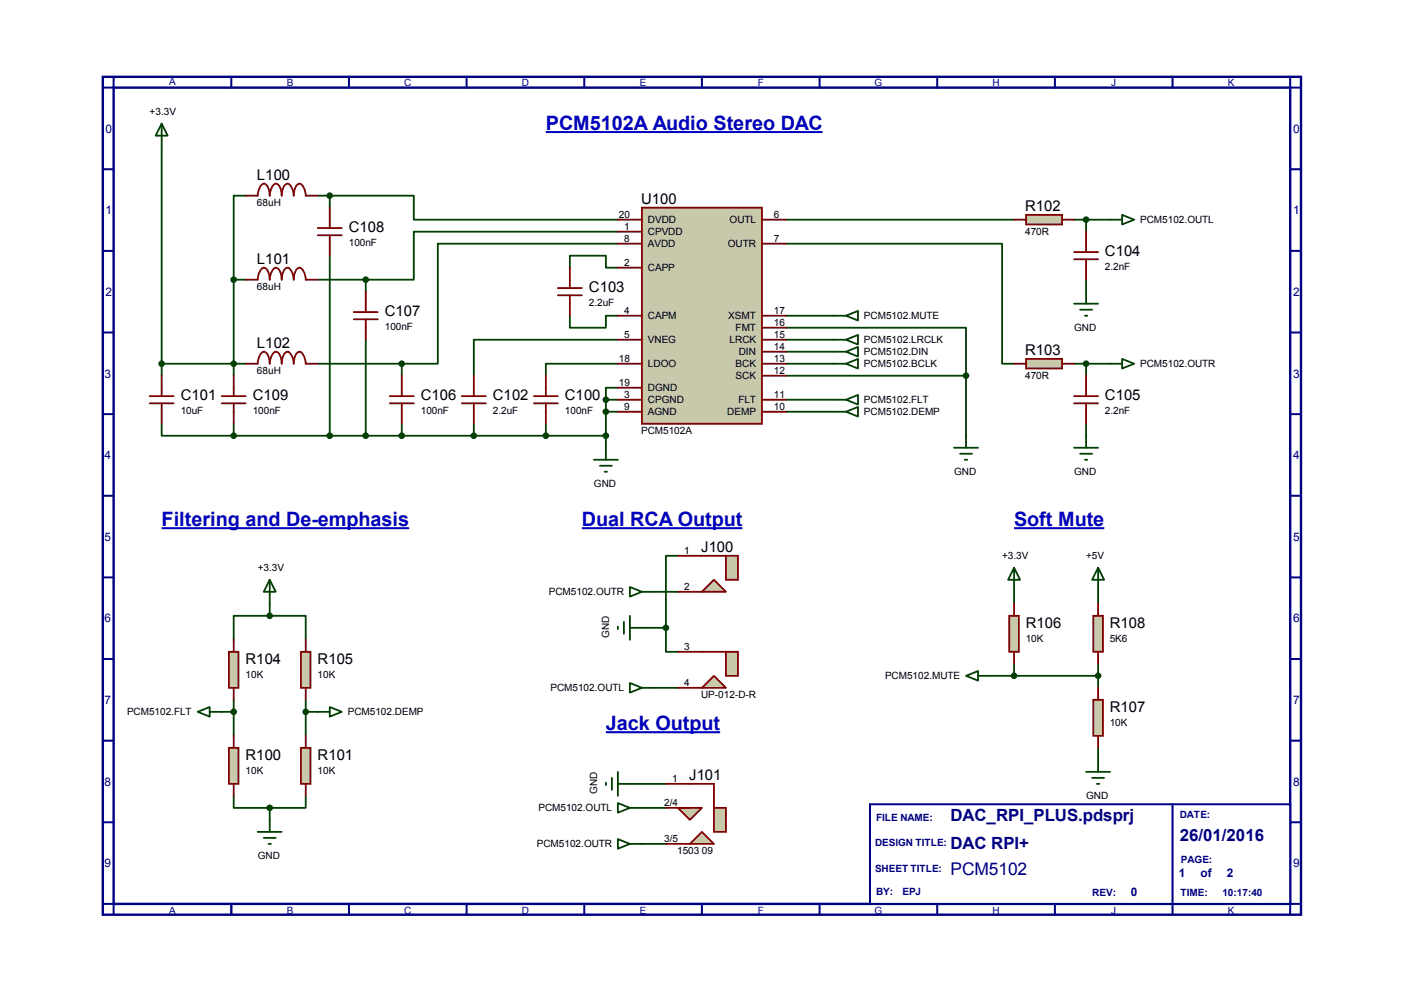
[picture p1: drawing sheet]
<svg xmlns="http://www.w3.org/2000/svg" width="297mm" height="210mm" viewBox="0 0 297 210" stroke-linecap="round" stroke-linejoin="round" font-family="sans-serif">
<path d="M21.8 16.3h253.4v177.2h-253.4zM24 18.5h249v172.8h-249z" fill="none" stroke="#000080" stroke-width=".51"/>
<path d="M24 16.3v2.2h-2.2M48.9 16.3v2.2" fill="none" stroke="#000080" stroke-width=".42"/>
<path d="M184.1 170.2h88.9v21.1h-88.9z" fill="#fff"/>
<g fill="none" stroke="#000080" stroke-width=".42">
<path d="M73.8 16.3v2.2M98.7 16.3v2.2M123.6 16.3v2.2M148.5 16.3v2.2M173.4 16.3v2.2M198.3 16.3v2.2M223.2 16.3v2.2M248.1 16.3v2.2M273 16.3v2.2h2.2M21.8 35.8h2.2M273 35.8h2.2M21.8 53.1h2.2"/>
<path d="M273 53.1h2.2M21.8 70.4h2.2M273 70.4h2.2M21.8 87.6h2.2M273 87.6h2.2M21.8 104.9h2.2M273 104.9h2.2M21.8 122.2h2.2M21.8 139.4h2.2M273 122.2h2.2M273 139.4h2.2M21.8 156.7h2.2"/>
<path d="M273 156.7h2.2M21.8 174h2.2M184.1 170.2h88.9v21.1h-88.9zM248.1 170.2v23.3M273 174h2.2M21.8 191.3h2.2v2.2M48.9 191.3v2.2M73.8 191.3v2.2M98.7 191.3v2.2M123.6 191.3v2.2M148.5 191.3v2.2M173.4 191.3v2.2"/>
<path d="M198.3 191.3v2.2M223.2 191.3v2.2M275.2 191.3h-2.2v2.2"/>
</g>
<g fill="none" stroke="#004000" stroke-width=".38">
<path d="M34.2 26.2l1.3 2.5h-2.6zM34.2 26.2v53.3M49.4 59.2v20.3M49.4 59.2h2.6M52 41.4h-2.6v17.8M67.2 59.2h10.2M67.2 41.4h2.6M69.8 41.4h17.7v5.1h43.2M69.8 41.4v2.5M69.8 54.1v38.1M77.4 59.2v2.5M120.6 56.6v-2.5h7.6v2.5h2.5"/>
<path d="M130.7 49h-43.2v10.2h-10.1M130.7 51.6h-38.1v25.4h-7.6M166.3 51.6h45.7v25.4h2.5M166.3 46.5h48.2M227.2 46.5h7.7M229.8 46.5v2.5M229.8 59.2v2.5M34.2 77h17.8M67.2 77h17.8M77.4 71.9v20.3M85 77v2.5M120.6 66.8v2.5h7.6v-2.5h2.5"/>
<path d="M130.7 77h-15.2v2.5M130.7 71.9h-30.5v7.6M166.3 69.3h38.1v10.2M166.3 74.4h12.7M166.3 77h10.1M166.3 71.9h10.1M166.3 79.5h38.1M166.3 66.8h10.1M179 74.4l2.5-1v2zM204.4 79.5v12.7M227.2 77h7.7M229.8 77v2.5"/>
<path d="M34.2 89.7v2.5h15.2M49.4 89.7v2.5M49.4 92.2h78.8M85 89.7v2.5M100.2 89.7v2.5M115.5 89.7v2.5M128.2 84.6h2.5M128.2 87.1h2.5M128.2 84.6v10.1M130.7 82h-2.5v2.6M166.3 84.6h10.1M166.3 87.1h10.1"/>
<path d="M229.8 89.7v2.5M143.4 117.6h-2.5v15.2M57.1 130.3h7.6v5.1M57.1 130.3h-7.7v5.1M57.1 127.8v2.5M135.8 132.8h5.1M138.3 125.2h5.1M140.9 132.8v5.1h2.5M214.5 125.2v2.6M232.3 125.2v2.6M46.9 150.6h2.5M49.4 148.1v7.6"/>
<path d="M64.7 148.1v7.6M64.7 150.6h2.5M138.3 145.5h5.1M209.5 143h22.8M214.5 140.5v2.5M232.3 140.5v5M232.3 158.2v2.6M49.4 168.4v2.5h7.7M57.1 170.9v2.6M64.7 168.4v2.5h-7.6M133.3 165.9h7.6M135.8 170.9h5.1"/>
<path d="M135.8 178.6h5.1"/>
</g>
<path d="M34.2 79.5v4.3M115.5 79.5v4.3M31.7 85.3h5M31.7 83.8h5M34.2 85.3v4.4M112.9 85.3h5.1M112.9 83.8h5.1M115.5 85.3v4.4" fill="none" stroke="#800000" stroke-width=".38"/>
<path d="M48.4 137.9h2.1v7.6h-2.1z" fill="#c8c8aa"/>
<path d="M48.4 137.9h2.1v7.6h-2.1zM49.4 135.4v2.5M49.4 145.5v2.6" fill="none" stroke="#800000" stroke-width=".38"/>
<path d="M63.7 137.9h2v7.6h-2z" fill="#c8c8aa"/>
<path d="M63.7 137.9h2v7.6h-2zM64.7 135.4v2.5M64.7 145.5v2.6" fill="none" stroke="#800000" stroke-width=".38"/>
<path d="M115.5 27.9h58.5M123.1 111.8h34M128.2 154.9h24.2" fill="none" stroke="#0000c0" stroke-width=".42"/>
<path d="M135.8 43.9h25.4v45.8h-25.4z" fill="#c8c8aa"/>
<g fill="none" stroke="#800000" stroke-width=".38">
<path d="M130.7 46.5h5.1M130.7 49h5.1M130.7 51.6h5.1M130.7 56.6h5.1M135.8 43.9h25.4v45.8h-25.4zM161.2 46.5h5.1M161.2 51.6h5.1M130.7 66.8h5.1M130.7 71.9h5.1M130.7 77h5.1M161.2 66.8h5.1M161.2 71.9h5.1"/>
<path d="M161.2 79.5h5.1M161.2 77h5.1M161.2 74.4h5.1M161.2 69.3h5.1M130.7 82h5.1M130.7 84.6h5.1M130.7 87.1h5.1M161.2 84.6h5.1M161.2 87.1h5.1"/>
</g>
<path d="M176.4 77h2.6M176.4 71.9h2.6M179 77l2.5-1.1v2.1zM179 71.9l2.5-1v2z" fill="none" stroke="#004000" stroke-width=".38"/>
<path d="M48.4 158.2h2.1v7.7h-2.1z" fill="#c8c8aa"/>
<path d="M48.4 158.2h2.1v7.7h-2.1zM49.4 155.7v2.5M49.4 165.9v2.5" fill="none" stroke="#800000" stroke-width=".38"/>
<path d="M63.7 158.2h2v7.7h-2z" fill="#c8c8aa"/>
<path d="M63.7 158.2h2v7.7h-2zM64.7 155.7v2.5M64.7 165.9v2.5" fill="none" stroke="#800000" stroke-width=".38"/>
<path d="M234.9 46.5h2.5M237.4 45.5l2.5 1-2.5 1zM234.9 77h2.5M237.4 75.9l2.5 1.1-2.5 1zM57.1 122.7l1.2 2.5h-2.5zM57.1 122.7v5.1M54.5 176h5.1M55.8 177.3h2.5M56.8 178.6h.5M57.1 173.5v2.5" fill="none" stroke="#004000" stroke-width=".38"/>
<circle cx="57.1" cy="170.9" r=".51" fill="#004000"/>
<circle cx="57.1" cy="170.9" r=".51" fill="none" stroke="#004000" stroke-width=".38"/>
<circle cx="57.1" cy="130.3" r=".51" fill="#004000"/>
<g fill="none" stroke="#004000" stroke-width=".38">
<path d="M176.4 84.6h2.6M176.4 87.1h2.6M179 84.6l2.5-1v2zM179 87.1l2.5-1v2zM41.8 150.6l2.6-1v2zM44.4 150.6h2.5M67.2 150.6h2.6M69.8 149.6l2.5 1-2.5 1z"/>
<circle cx="57.1" cy="130.3" r=".51"/>
</g>
<circle cx="64.7" cy="150.6" r=".51" fill="#004000"/>
<circle cx="64.7" cy="150.6" r=".51" fill="none" stroke="#004000" stroke-width=".38"/>
<circle cx="49.4" cy="150.6" r=".51" fill="#004000"/>
<g fill="none" stroke="#004000" stroke-width=".38">
<path d="M125.6 97.3h5.1M126.9 98.6h2.6M127.9 99.8h.5M128.2 94.7v2.6"/>
<circle cx="49.4" cy="150.6" r=".51"/>
</g>
<circle cx="128.2" cy="87.1" r=".51" fill="#004000"/>
<circle cx="128.2" cy="87.1" r=".51" fill="none" stroke="#004000" stroke-width=".38"/>
<circle cx="128.2" cy="84.6" r=".51" fill="#004000"/>
<circle cx="128.2" cy="84.6" r=".51" fill="none" stroke="#004000" stroke-width=".38"/>
<circle cx="128.2" cy="92.2" r=".51" fill="#004000"/>
<g fill="none" stroke="#004000" stroke-width=".38">
<path d="M201.8 94.7h5.1M203.1 96h2.6M204.1 97.3h.5M204.4 92.2v2.5"/>
<circle cx="128.2" cy="92.2" r=".51"/>
</g>
<circle cx="204.4" cy="79.5" r=".51" fill="#004000"/>
<g fill="none" stroke="#004000" stroke-width=".38">
<path d="M176.4 66.8h2.6M179 66.8l2.5-1v2z"/>
<circle cx="204.4" cy="79.5" r=".51"/>
</g>
<path d="M100.2 79.5v4.3M97.7 85.3h5.1M97.7 83.8h5.1M100.2 85.3v4.4" fill="none" stroke="#800000" stroke-width=".38"/>
<circle cx="115.5" cy="92.2" r=".51" fill="#004000"/>
<g fill="none" stroke="#004000" stroke-width=".38">
<path d="M227.2 64.3h5.1M228.5 65.5h2.6M229.5 66.8h.5M229.8 61.7v2.6M227.2 94.7h5.1M228.5 96h2.6M229.5 97.3h.5M229.8 92.2v2.5"/>
<circle cx="115.5" cy="92.2" r=".51"/>
</g>
<path d="M120.6 56.6v4.4M227.2 54.9h5.1M227.2 53.3h5.1M229.8 49v4.3M229.8 54.9v4.3M118 62.5h5.1M118 61h5.1M120.6 62.5v4.3M229.8 79.5v4.3M227.2 85.3h5.1M227.2 83.8h5.1M229.8 85.3v4.4" fill="none" stroke="#800000" stroke-width=".38"/>
<path d="M217.1 45.5h7.6v2h-7.6z" fill="#c8c8aa"/>
<path d="M214.5 46.5h2.6M217.1 45.5h7.6v2h-7.6zM224.7 46.5h2.5" fill="none" stroke="#800000" stroke-width=".38"/>
<path d="M217.1 75.9h7.6v2.1h-7.6z" fill="#c8c8aa"/>
<g fill="none" stroke="#800000" stroke-width=".38">
<path d="M52 41.4h2.5a2.69 2.69 0 0 1 1.3-2.5 2.31 2.31 0 0 1 1.3 2.5 2.69 2.69 0 0 1 1.2-2.5 2.31 2.31 0 0 1 1.3 2.5 2.31 2.31 0 0 1 1.3-2.5 2.69 2.69 0 0 1 1.2 2.5 2.31 2.31 0 0 1 1.3-2.5 2.69 2.69 0 0 1 1.3 2.5h2.5M52 59.2h2.5a2.69 2.69 0 0 1 1.3-2.6 2.31 2.31 0 0 1 1.3 2.6 2.69 2.69 0 0 1 1.2-2.6 2.31 2.31 0 0 1 1.3 2.6 2.31 2.31 0 0 1 1.3-2.6 2.69 2.69 0 0 1 1.2 2.6 2.31 2.31 0 0 1 1.3-2.6 2.69 2.69 0 0 1 1.3 2.6h2.5M67.2 49.8h5.1M67.2 48.3h5.1M69.8 43.9v4.4M69.8 49.8v4.3M52 77h2.5a2.69 2.69 0 0 1 1.3-2.6 2.31 2.31 0 0 1 1.3 2.6 2.69 2.69 0 0 1 1.2-2.6 2.31 2.31 0 0 1 1.3 2.6 2.31 2.31 0 0 1 1.3-2.6 2.69 2.69 0 0 1 1.2 2.6 2.31 2.31 0 0 1 1.3-2.6 2.69 2.69 0 0 1 1.3 2.6h2.5M74.8 67.6h5.1M74.8 66h5.1M77.4 61.7v4.3M77.4 67.6v4.3M85 79.5v4.3"/>
<path d="M214.5 77h2.6M217.1 75.9h7.6v2.1h-7.6zM224.7 77h2.5M82.5 85.3h5M82.5 83.8h5M85 85.3v4.4"/>
</g>
<circle cx="49.4" cy="59.2" r=".51" fill="#004000"/>
<circle cx="49.4" cy="59.2" r=".51" fill="none" stroke="#004000" stroke-width=".38"/>
<circle cx="100.2" cy="92.2" r=".51" fill="#004000"/>
<circle cx="100.2" cy="92.2" r=".51" fill="none" stroke="#004000" stroke-width=".38"/>
<circle cx="85" cy="92.2" r=".51" fill="#004000"/>
<circle cx="85" cy="92.2" r=".51" fill="none" stroke="#004000" stroke-width=".38"/>
<circle cx="77.4" cy="92.2" r=".51" fill="#004000"/>
<circle cx="77.4" cy="92.2" r=".51" fill="none" stroke="#004000" stroke-width=".38"/>
<circle cx="69.8" cy="41.4" r=".51" fill="#004000"/>
<circle cx="69.8" cy="41.4" r=".51" fill="none" stroke="#004000" stroke-width=".38"/>
<circle cx="77.4" cy="59.2" r=".51" fill="#004000"/>
<circle cx="77.4" cy="59.2" r=".51" fill="none" stroke="#004000" stroke-width=".38"/>
<circle cx="85" cy="77" r=".51" fill="#004000"/>
<circle cx="85" cy="77" r=".51" fill="none" stroke="#004000" stroke-width=".38"/>
<path d="M34.2 111.8h52.4" fill="none" stroke="#0000c0" stroke-width=".42"/>
<circle cx="229.8" cy="46.5" r=".51" fill="#004000"/>
<circle cx="229.8" cy="46.5" r=".51" fill="none" stroke="#004000" stroke-width=".38"/>
<circle cx="229.8" cy="77" r=".51" fill="#004000"/>
<circle cx="229.8" cy="77" r=".51" fill="none" stroke="#004000" stroke-width=".38"/>
<path d="M49.4 79.5v4.3M46.9 85.3h5.1M46.9 83.8h5.1M49.4 85.3v4.4" fill="none" stroke="#800000" stroke-width=".38"/>
<circle cx="69.8" cy="92.2" r=".51" fill="#004000"/>
<circle cx="69.8" cy="92.2" r=".51" fill="none" stroke="#004000" stroke-width=".38"/>
<circle cx="49.4" cy="92.2" r=".51" fill="#004000"/>
<circle cx="49.4" cy="92.2" r=".51" fill="none" stroke="#004000" stroke-width=".38"/>
<circle cx="49.4" cy="77" r=".51" fill="#004000"/>
<circle cx="49.4" cy="77" r=".51" fill="none" stroke="#004000" stroke-width=".38"/>
<circle cx="34.2" cy="77" r=".51" fill="#004000"/>
<circle cx="34.2" cy="77" r=".51" fill="none" stroke="#004000" stroke-width=".38"/>
<path d="M214.5 111.8h19.1" fill="none" stroke="#0000c0" stroke-width=".42"/>
<path d="M148.5 117.6h5.1" fill="none" stroke="#800000" stroke-width=".38"/>
<path d="M148.5 125.2l2.5-2.5 2.6 2.5z" fill="#c8c8aa"/>
<path d="M148.5 125.2l2.5-2.5 2.6 2.5z" fill="none" stroke="#800000" stroke-width=".38"/>
<path d="M153.6 117.6h2.5v5.1h-2.5z" fill="#c8c8aa"/>
<path d="M153.6 117.6h2.5v5.1h-2.5zM148.5 137.9h5.1" fill="none" stroke="#800000" stroke-width=".38"/>
<path d="M148.5 145.5l2.5-2.5 2.6 2.5z" fill="#c8c8aa"/>
<path d="M148.5 145.5l2.5-2.5 2.6 2.5z" fill="none" stroke="#800000" stroke-width=".38"/>
<path d="M153.6 137.9h2.5v5.1h-2.5z" fill="#c8c8aa"/>
<path d="M143.4 117.6h5.1M143.4 125.2h5.1M143.4 137.9h5.1M153.6 137.9h2.5v5.1h-2.5zM143.4 145.5h5.1" fill="none" stroke="#800000" stroke-width=".38"/>
<path d="M130.7 132.6v.5M132 131.6v2.5M133.3 124.2l2.5 1-2.5 1zM133.3 132.8h2.5M133.3 130.3v5.1M135.8 125.2h2.5M133.3 144.5l2.5 1-2.5 1.1zM135.8 145.5h2.5" fill="none" stroke="#004000" stroke-width=".38"/>
<circle cx="140.9" cy="132.8" r=".51" fill="#004000"/>
<g fill="none" stroke="#004000" stroke-width=".38">
<path d="M204.4 143l2.5-1v2zM206.9 143h2.6"/>
<circle cx="140.9" cy="132.8" r=".51"/>
</g>
<path d="M213.5 130.3h2.1v7.6h-2.1z" fill="#c8c8aa"/>
<path d="M213.5 130.3h2.1v7.6h-2.1zM214.5 127.8v2.5M214.5 137.9v2.6" fill="none" stroke="#800000" stroke-width=".38"/>
<path d="M214.5 120.1l1.3 2.6h-2.5zM214.5 120.1v5.1" fill="none" stroke="#004000" stroke-width=".38"/>
<path d="M231.3 148.1h2v7.6h-2z" fill="#c8c8aa"/>
<path d="M231.3 148.1h2v7.6h-2zM232.3 145.5v2.6M232.3 155.7v2.5" fill="none" stroke="#800000" stroke-width=".38"/>
<circle cx="214.5" cy="143" r=".51" fill="#004000"/>
<circle cx="214.5" cy="143" r=".51" fill="none" stroke="#004000" stroke-width=".38"/>
<path d="M231.3 130.3h2v7.6h-2z" fill="#c8c8aa"/>
<path d="M231.3 130.3h2v7.6h-2zM232.3 127.8v2.5M232.3 137.9v2.6" fill="none" stroke="#800000" stroke-width=".38"/>
<path d="M229.8 163.3h5.1M231.1 164.6h2.5M232.1 165.9h.5M232.3 160.8v2.5" fill="none" stroke="#004000" stroke-width=".38"/>
<circle cx="232.3" cy="143" r=".51" fill="#004000"/>
<g fill="none" stroke="#004000" stroke-width=".38">
<path d="M232.3 120.1l1.3 2.6h-2.5zM232.3 120.1v5.1"/>
<circle cx="232.3" cy="143" r=".51"/>
</g>
<path d="M146 165.9h5" fill="none" stroke="#800000" stroke-width=".38"/>
<path d="M146 178.6l2.5-2.6 2.5 2.6z" fill="#c8c8aa"/>
<path d="M146 178.6l2.5-2.6 2.5 2.6z" fill="none" stroke="#800000" stroke-width=".38"/>
<path d="M151 170.9h2.6v5.1h-2.6z" fill="#c8c8aa"/>
<path d="M151 170.9h2.6v5.1h-2.6zM151 165.9v5" fill="none" stroke="#800000" stroke-width=".38"/>
<path d="M143.4 170.9h5.1l-2.5 2.6z" fill="#c8c8aa"/>
<path d="M140.9 165.9h5.1M140.9 178.6h5.1M140.9 170.9h5.1M143.4 170.9h5.1l-2.5 2.6z" fill="none" stroke="#800000" stroke-width=".38"/>
<path d="M128.2 165.6v.5M129.5 164.6v2.5M130.7 169.9l2.6 1-2.6 1.1zM130.7 177.5l2.6 1.1-2.6 1zM130.7 165.9h2.6M130.7 163.3v5.1M133.3 170.9h2.5M133.3 178.6h2.5" fill="none" stroke="#004000" stroke-width=".38"/>
<g font-size="4.2" fill="#0000c0">
<text x="115.5" y="27.5">PCM5102A Audio Stereo DAC</text>
<text x="34.2" y="111.3">Filtering and De-emphasis</text>
<text x="123.1" y="111.3">Dual RCA Output</text>
<text x="214.5" y="111.3">Soft Mute</text>
<text x="128.2" y="154.5">Jack Output</text>
</g>
<text font-size="3.7" fill="#000080" x="201.1" y="185.2">PCM5102</text>
<g font-size="3.6" fill="#000080">
<text x="201.1" y="173.8">DAC_RPI_PLUS.pdsprj</text>
<text x="201.1" y="179.6">DAC RPI+</text>
<text x="249.6" y="177.9">26/01/2016</text>
</g>
<g font-size="3.1">
<text x="54.4" y="38">L100</text>
<text x="135.6" y="43.1">U100</text>
<text x="216.9" y="44.6">R102</text>
<text x="73.8" y="49.1">C108</text>
<text x="54.4" y="55.8">L101</text>
<text x="233.8" y="54.2">C104</text>
<text x="124.6" y="61.8">C103</text>
<text x="81.4" y="66.9">C107</text>
<text x="54.4" y="73.6">L102</text>
<text x="216.9" y="75.1">R103</text>
<text x="38.2" y="84.7">C101</text>
<text x="53.5" y="84.7">C109</text>
<text x="89" y="84.7">C106</text>
<text x="104.3" y="84.7">C102</text>
<text x="119.5" y="84.7">C100</text>
<text x="233.8" y="84.7">C105</text>
<text x="148.3" y="116.7">J100</text>
<text x="217" y="132.9">R106</text>
<text x="234.8" y="132.9">R108</text>
<text x="51.9" y="140.5">R104</text>
<text x="67.2" y="140.5">R105</text>
<text x="234.8" y="150.7">R107</text>
<text x="51.9" y="160.9">R100</text>
<text x="67.2" y="160.9">R101</text>
<text x="145.8" y="165">J101</text>
</g>
<g font-size="2.5" fill="#000080">
<text x="22.3" y="28.1">0</text>
<text x="273.6" y="28.1">0</text>
<text x="22.3" y="45.3">1</text>
<text x="273.6" y="45.3">1</text>
<text x="22.3" y="62.6">2</text>
<text x="273.6" y="62.6">2</text>
<text x="22.1" y="79.9">3</text>
<text x="273.6" y="79.9">3</text>
<text x="22.1" y="97.2">4</text>
<text x="273.6" y="97.2">4</text>
<text x="22.1" y="114.4">5</text>
<text x="273.6" y="114.4">5</text>
<text x="22.1" y="131.7">6</text>
<text x="273.6" y="131.7">6</text>
<text x="22.1" y="149">7</text>
<text x="273.6" y="149">7</text>
<text x="22.1" y="166.2">8</text>
<text x="273.6" y="166.2">8</text>
<text x="22.1" y="183.5">9</text>
<text x="249.4" y="185.6">1</text>
<text x="254" y="185.6">of</text>
<text x="259.6" y="185.6">2</text>
<text x="273.6" y="183.5">9</text>
<text x="239.3" y="189.7">0</text>
</g>
<g font-size="2.1" fill="#000080">
<text x="35.8" y="18">A</text>
<text x="60.7" y="18.3">B</text>
<text x="85.5" y="18.3">C</text>
<text x="110.4" y="18.3">D</text>
<text x="135.3" y="18.3">E</text>
<text x="160.3" y="18.3">F</text>
<text x="185" y="18.3">G</text>
<text x="210" y="18.3">H</text>
<text x="235.1" y="18.3">J</text>
<text x="259.8" y="18.3">K</text>
<text x="185.3" y="173.7">FILE NAME:</text>
<text x="249.6" y="173.1">DATE:</text>
<text x="185.1" y="179.1">DESIGN TITLE:</text>
<text x="185.1" y="184.4">SHEET TITLE:</text>
<text x="249.8" y="182.5">PAGE:</text>
<text x="185.3" y="189.4">BY:</text>
<text x="190.9" y="189.4">EPJ</text>
<text x="231.1" y="189.5">REV:</text>
<text x="249.8" y="189.5">TIME:</text>
<text x="258.6" y="189.5">10:17:40</text>
<text x="35.8" y="193.3">A</text>
<text x="60.7" y="193.3">B</text>
<text x="85.5" y="193.3">C</text>
<text x="110.4" y="193.3">D</text>
<text x="135.3" y="193.3">E</text>
<text x="160.3" y="193.3">F</text>
<text x="185" y="193.3">G</text>
<text x="210" y="193.3">H</text>
<text x="235.1" y="193.3">J</text>
<text x="259.8" y="193.3">K</text>
</g>
<g font-size="2.1">
<text x="31.7" y="24.4">+3.3V</text>
<text x="54.4" y="43.6">68uH</text>
<text x="130.9" y="46.1">20</text>
<text x="137.1" y="47.2">DVDD</text>
<text x="154.3" y="47.2">OUTL</text>
<text x="163.7" y="46.1">6</text>
<text x="241.2" y="47.2">PCM5102.OUTL</text>
<text x="73.8" y="52.1">100nF</text>
<text x="132.1" y="48.6">1</text>
<text x="132.1" y="51.2">8</text>
<text x="137.1" y="52.3">AVDD</text>
<text x="137.1" y="49.8">CPVDD</text>
<text x="154" y="52.3">OUTR</text>
<text x="163.7" y="51.2">7</text>
<text x="216.9" y="49.7">470R</text>
<text x="132.1" y="56.3">2</text>
<text x="137.1" y="57.4">CAPP</text>
<text x="233.8" y="57.1">2.2nF</text>
<text x="54.4" y="61.3">68uH</text>
<text x="124.6" y="64.8">2.2uF</text>
<text x="81.4" y="69.8">100nF</text>
<text x="132.1" y="66.4">4</text>
<text x="132.1" y="71.5">5</text>
<text x="137.1" y="67.6">CAPM</text>
<text x="154.1" y="67.6">XSMT</text>
<text x="155.6" y="70.1">FMT</text>
<text x="163.7" y="66.4">17</text>
<text x="163.7" y="71.5">15</text>
<text x="163.7" y="69">16</text>
<text x="182.8" y="67.6">PCM5102.MUTE</text>
<text x="227.2" y="70.1">GND</text>
<text x="130.9" y="76.6">18</text>
<text x="137.1" y="72.6">VNEG</text>
<text x="137.1" y="77.7">LDOO</text>
<text x="154.3" y="72.6">LRCK</text>
<text x="155.6" y="77.7">BCK</text>
<text x="156.3" y="75.2">DIN</text>
<text x="163.7" y="74">14</text>
<text x="163.7" y="76.6">13</text>
<text x="182.8" y="75.2">PCM5102.DIN</text>
<text x="182.8" y="77.7">PCM5102.BCLK</text>
<text x="182.8" y="72.6">PCM5102.LRCLK</text>
<text x="241.2" y="77.7">PCM5102.OUTR</text>
<text x="54.4" y="79.1">68uH</text>
<text x="130.9" y="81.7">19</text>
<text x="137.1" y="82.8">DGND</text>
<text x="155.6" y="80.3">SCK</text>
<text x="163.7" y="79.1">12</text>
<text x="216.9" y="80.1">470R</text>
<text x="38.2" y="87.6">10uF</text>
<text x="53.5" y="87.6">100nF</text>
<text x="89" y="87.6">100nF</text>
<text x="104.3" y="87.6">2.2uF</text>
<text x="119.5" y="87.6">100nF</text>
<text x="132.1" y="84.2">3</text>
<text x="132.1" y="86.7">9</text>
<text x="137.1" y="87.9">AGND</text>
<text x="137.1" y="85.3">CPGND</text>
<text x="153.9" y="87.9">DEMP</text>
<text x="156.2" y="85.3">FLT</text>
<text x="163.7" y="86.7">10</text>
<text x="163.7" y="84.2">11</text>
<text x="182.8" y="85.3">PCM5102.FLT</text>
<text x="182.8" y="87.9">PCM5102.DEMP</text>
<text x="233.8" y="87.6">2.2nF</text>
<text x="135.6" y="91.8">PCM5102A</text>
<text x="201.8" y="100.6">GND</text>
<text x="227.2" y="100.6">GND</text>
<text x="125.6" y="103.1">GND</text>
<text x="144.8" y="117.2">1</text>
<text x="212" y="118.4">+3.3V</text>
<text x="229.8" y="118.4">+5V</text>
<text x="54.5" y="120.9">+3.3V</text>
<text x="116.1" y="126">PCM5102.OUTR</text>
<text x="144.8" y="124.8">2</text>
<text x="128.9" y="135" transform="rotate(-90 128.9 135)">GND</text>
<text x="144.8" y="137.5">3</text>
<text x="217" y="135.8">10K</text>
<text x="234.8" y="135.8">5K6</text>
<text x="51.9" y="143.5">10K</text>
<text x="67.2" y="143.5">10K</text>
<text x="187.2" y="143.8">PCM5102.MUTE</text>
<text x="116.5" y="146.3">PCM5102.OUTL</text>
<text x="144.8" y="145.2">4</text>
<text x="148.3" y="147.7">UP-012-D-R</text>
<text x="26.9" y="151.4">PCM5102.FLT</text>
<text x="73.6" y="151.4">PCM5102.DEMP</text>
<text x="234.8" y="153.6">10K</text>
<text x="51.9" y="163.8">10K</text>
<text x="67.2" y="163.8">10K</text>
<text x="126.4" y="168" transform="rotate(-90 126.4 168)">GND</text>
<text x="142.2" y="165.5">1</text>
<text x="113.9" y="171.7">PCM5102.OUTL</text>
<text x="140.5" y="170.6">2/4</text>
<text x="229.8" y="169.2">GND</text>
<text x="113.6" y="179.3">PCM5102.OUTR</text>
<text x="140.5" y="178.2">3/5</text>
<text x="54.5" y="181.9">GND</text>
<text x="143.3" y="180.7">1503 09</text>
</g>
</svg>
